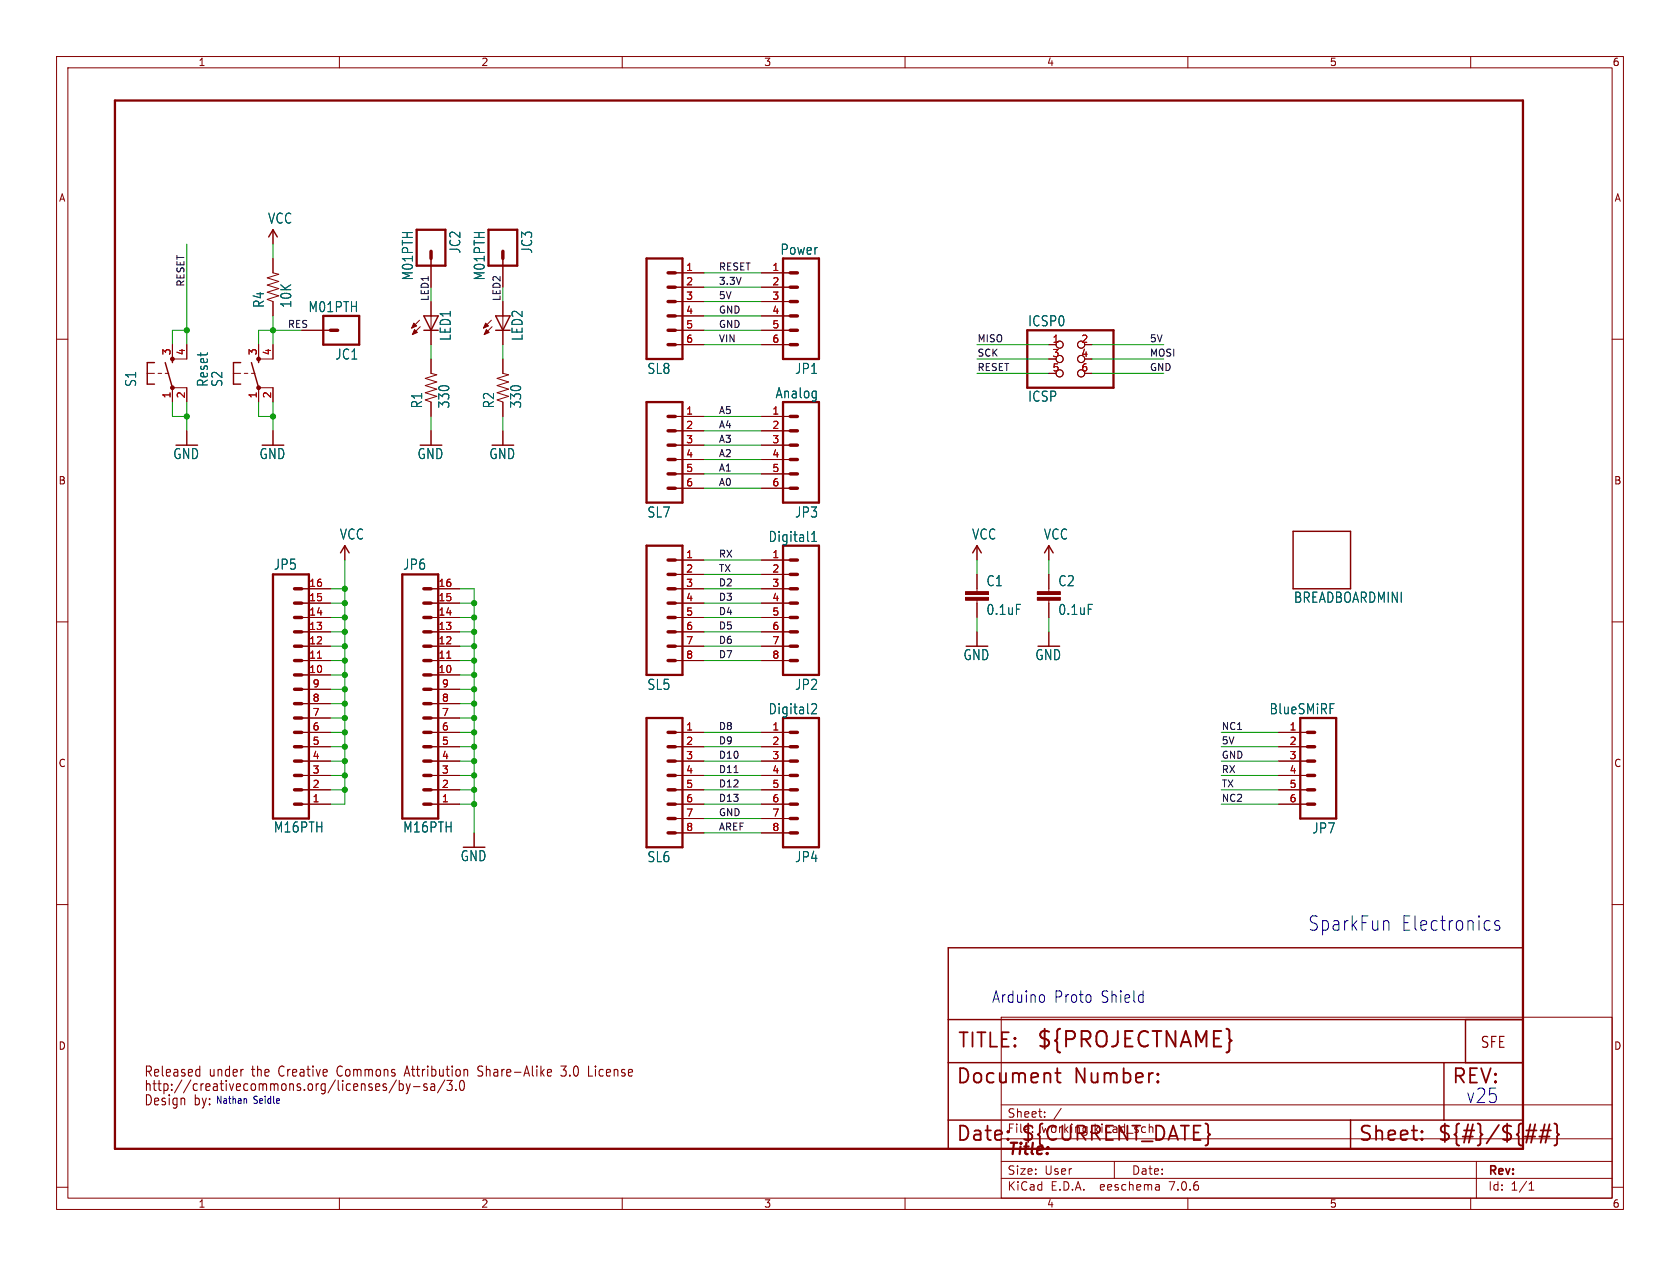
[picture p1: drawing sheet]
<svg xmlns="http://www.w3.org/2000/svg" width="297mm" height="224mm" viewBox="0 0 297 224" stroke-linecap="round" stroke-linejoin="round" font-family="sans-serif">
<g fill="none" stroke="#840000" stroke-width=".18">
<path d="M10 10h277v203.9h-277zM12 12h273v199.9h-273zM60 10v2M110 10v2M160 10v2M210 10v2M260 10v2M10 60h2M48.3 40.6v2.6M48.3 45.7v2.6l1 .2-2.1 .6 2.1 .7-2.1 .6 2.1 .7-2.1 .6 2.1 .6-2.1 .7 1.1 .3v2.6M53.3 58.4h5.1M74.2 56.6l-1.4 1.4"/>
<path d="M74.3 57.8l-1.4 1.4M76.2 45.7v5.1M76.2 53.3v7.7M86.9 56.6l-1.4 1.4M87 57.8l-1.4 1.4M88.9 45.7v5.1M88.9 53.3v7.7M119.4 58.4h5.1M119.4 48.3h5.1M119.4 50.8h5.1M119.4 53.3h5.1M119.4 55.9h5.1"/>
<path d="M134.6 58.4h5.1M134.6 48.3h5.1M134.6 50.8h5.1M134.6 53.3h5.1M134.6 55.9h5.1M285 60h2M26 66h1.3M27.9 66h.7M29.2 66h.6M30.5 71.1v-2.5h2.5v2.5M30.5 61v2.5h2.5v-2.5M33 76.2v2.5"/>
<path d="M41.3 66h1.2M43.2 66h.6M44.4 66h.7M45.7 71.1v-2.5h2.6v2.5M45.7 61v2.5h2.6v-2.5M48.3 76.2v2.5M76.2 63.5v2.5l1 .3-2 .6 2 .7-2 .6 2 .6-2 .7 2 .6-2 .6 1 .4v2.6M76.2 76.2v2.5M88.9 63.5v2.5l1 .3-2 .6 2 .7-2 .6 2 .6-2 .7 2 .6-2 .6 1 .4v2.6M88.9 76.2v2.5M119.4 73.7h5.1M119.4 76.2h5.1"/>
<path d="M119.4 78.7h5.1M119.4 61h5.1M134.6 73.7h5.1M134.6 76.2h5.1M134.6 78.7h5.1M134.6 61h5.1M185.4 66h1.3M185.4 63.5h1.3M185.4 61h1.3M191.8 66h1.2M191.8 63.5h1.2M191.8 61h1.2"/>
<path d="M61 96.5v2.6M119.4 99.1h5.1M119.4 81.3h5.1M119.4 83.8h5.1M119.4 86.4h5.1M134.6 99.1h5.1M134.6 81.3h5.1M134.6 83.8h5.1M134.6 86.4h5.1M172.7 96.5v2.6M185.4 96.5v2.6M10 110h2"/>
<path d="M53.3 104.1h5.1M53.3 106.7h5.1M53.3 109.2h5.1M53.3 111.8h5.1M53.3 114.3h5.1M53.3 116.8h5.1M53.3 119.4h5.1M76.2 104.1h5.1M76.2 106.7h5.1M76.2 109.2h5.1M76.2 111.8h5.1M76.2 114.3h5.1"/>
<path d="M76.2 116.8h5.1M76.2 119.4h5.1M119.4 101.6h5.1M119.4 104.1h5.1M119.4 106.7h5.1M119.4 109.2h5.1M119.4 111.8h5.1M119.4 114.3h5.1M119.4 116.8h5.1M134.6 101.6h5.1M134.6 104.1h5.1M134.6 106.7h5.1"/>
<path d="M134.6 109.2h5.1M134.6 111.8h5.1M134.6 114.3h5.1M134.6 116.8h5.1M172.7 101.6v3M172.7 106.2v3M172.7 111.8v2.5M185.4 101.6v3M185.4 106.2v3M185.4 111.8v2.5M285 110h2M53.3 129.5h5.1"/>
<path d="M53.3 132.1h5.1M53.3 134.6h5.1M53.3 137.2h5.1M53.3 139.7h5.1M53.3 127h5.1M53.3 124.5h5.1M53.3 121.9h5.1M76.2 129.5h5.1M76.2 132.1h5.1M76.2 134.6h5.1M76.2 137.2h5.1M76.2 139.7h5.1"/>
<path d="M76.2 127h5.1M76.2 124.5h5.1M76.2 121.9h5.1M119.4 129.5h5.1M119.4 132.1h5.1M119.4 134.6h5.1M119.4 137.2h5.1M119.4 139.7h5.1M134.6 129.5h5.1M134.6 132.1h5.1M134.6 134.6h5.1M134.6 137.2h5.1"/>
<path d="M134.6 139.7h5.1M226.1 129.5h5M226.1 132.1h5M226.1 134.6h5M226.1 137.2h5M226.1 139.7h5M10 160h2M53.3 142.2h5.1M76.2 142.2h5.1M83.8 147.3v2.6M119.4 142.2h5.1M119.4 144.8h5.1"/>
<path d="M119.4 147.3h5.1M134.6 142.2h5.1M134.6 144.8h5.1M134.6 147.3h5.1M226.1 142.2h5M285 160h2M177 179.9h108v32h-108zM177 195.4h108M184.7 197.5v.1M184.7 196.7v.1M187.6 196l-1.3 2M10 210h2"/>
<path d="M60 211.9v2M110 211.9v2M160 211.9v2M177 208.4h108M177 205.4h108M177 201.4h108M197 205.4v3M204.9 209.6l.1 .9M205 210.4l-.2 .1M205 209.9h-.2M210 211.9v2M260 211.9v2"/>
<path d="M261 205.4v6.5M270.3 210.5h.9M270.3 209.4l.4-.4v1.5M285 210h2"/>
<circle cx="187.3" cy="61" r=".63"/>
<circle cx="187.3" cy="63.5" r=".63"/>
<circle cx="187.3" cy="66" r=".63"/>
<circle cx="191.1" cy="63.5" r=".63"/>
<circle cx="191.1" cy="61" r=".63"/>
<circle cx="191.1" cy="66" r=".63"/>
</g>
<g fill="#840000" stroke="#840000" stroke-width=".18">
<path d="M73.2 57.2l.5 .5-.9 .3z"/>
<path d="M73.3 58.3l.5 .5-.9 .4z"/>
<path d="M85.9 57.2l.5 .5-.9 .3z"/>
<path d="M86 58.3l.5 .5-.9 .4z"/>
<path d="M170.7 105.7h4.1v.5h-4.1z"/>
<path d="M170.7 104.6h4.1v.6h-4.1z"/>
<path d="M183.4 105.7h4.1v.5h-4.1z"/>
<path d="M183.4 104.6h4.1v.6h-4.1z"/>
<circle cx="30.5" cy="68.6" r=".33"/>
<circle cx="30.5" cy="63.5" r=".33"/>
<circle cx="45.7" cy="68.6" r=".33"/>
<circle cx="45.7" cy="63.5" r=".33"/>
</g>
<g fill="none" stroke="#840000" stroke-width=".25">
<path d="M47.5 41.9l.8-1.3 .7 1.3M74.9 58.4h2.6M74.9 55.9h2.6l-1.3 2.5zM87.6 58.4h2.6M87.6 55.9h2.6l-1.3 2.5zM27.3 64.1h-1.3v3.8h1.3M29.2 64.1l1.3 4.5M30.5 63.5v.6M42.5 64.1h-1.2v3.8h1.2M44.4 64.1l1.3 4.5M45.7 63.5v.6M60.2 97.8l.8-1.3 .7 1.3"/>
<path d="M172 97.8l.7-1.3 .8 1.3M184.7 97.8l.7-1.3 .8 1.3M228.6 94h10.2v10.1h-10.2zM167.6 167.6h101.6v35.6h-101.6zM167.6 188h101.6M167.6 180.3h101.6M167.6 198.1h101.6M238.8 198.1v5.1M255.3 188v10.1M259.1 180.3v7.7"/>
</g>
<g fill="none" stroke="#840000" stroke-width=".41">
<path d="M20.3 17.8h248.9v185.4h-248.9zM57.1 55.9h6.4v5.1h-6.4zM73.7 40.6h5v6.4h-5zM86.4 40.6h5v6.4h-5zM114.3 45.7h6.3v17.8h-6.3zM138.4 45.7h6.4v17.8h-6.4zM181.6 58.4h15.2v10.2h-15.2zM114.3 71.1h6.3v17.8h-6.3zM138.4 71.1h6.4v17.8h-6.4zM114.3 96.5h6.3v22.9h-6.3zM138.4 96.5h6.4v22.9h-6.4zM48.3 101.6h6.3v43.2h-6.3z"/>
<path d="M71.1 101.6h6.4v43.2h-6.4zM114.3 127h6.3v22.9h-6.3zM138.4 127h6.4v22.9h-6.4zM229.9 127h6.3v17.8h-6.3z"/>
</g>
<g fill="none" stroke="#840000" stroke-width=".61">
<path d="M58.4 58.4h1.3M76.2 44.5v1.2M88.9 44.5v1.2M118.1 58.4h1.3M118.1 48.3h1.3M118.1 50.8h1.3M118.1 53.3h1.3M118.1 55.9h1.3M139.7 58.4h1.3M139.7 48.3h1.3M139.7 50.8h1.3M139.7 53.3h1.3"/>
<path d="M139.7 55.9h1.3M118.1 73.7h1.3M118.1 76.2h1.3M118.1 78.7h1.3M118.1 61h1.3M139.7 73.7h1.3M139.7 76.2h1.3M139.7 78.7h1.3M139.7 61h1.3M118.1 99.1h1.3M118.1 81.3h1.3M118.1 83.8h1.3"/>
<path d="M118.1 86.4h1.3M139.7 99.1h1.3M139.7 81.3h1.3M139.7 83.8h1.3M139.7 86.4h1.3M52.1 104.1h1.2M52.1 106.7h1.2M52.1 109.2h1.2M52.1 111.8h1.2M52.1 114.3h1.2M52.1 116.8h1.2M52.1 119.4h1.2"/>
<path d="M74.9 104.1h1.3M74.9 106.7h1.3M74.9 109.2h1.3M74.9 111.8h1.3M74.9 114.3h1.3M74.9 116.8h1.3M74.9 119.4h1.3M118.1 101.6h1.3M118.1 104.1h1.3M118.1 106.7h1.3M118.1 109.2h1.3M118.1 111.8h1.3"/>
<path d="M118.1 114.3h1.3M118.1 116.8h1.3M139.7 101.6h1.3M139.7 104.1h1.3M139.7 106.7h1.3M139.7 109.2h1.3M139.7 111.8h1.3M139.7 114.3h1.3M139.7 116.8h1.3M52.1 129.5h1.2M52.1 132.1h1.2M52.1 134.6h1.2"/>
<path d="M52.1 137.2h1.2M52.1 139.7h1.2M52.1 127h1.2M52.1 124.5h1.2M52.1 121.9h1.2M74.9 129.5h1.3M74.9 132.1h1.3M74.9 134.6h1.3M74.9 137.2h1.3M74.9 139.7h1.3M74.9 127h1.3M74.9 124.5h1.3"/>
<path d="M74.9 121.9h1.3M118.1 129.5h1.3M118.1 132.1h1.3M118.1 134.6h1.3M118.1 137.2h1.3M118.1 139.7h1.3M139.7 129.5h1.3M139.7 132.1h1.3M139.7 134.6h1.3M139.7 137.2h1.3M139.7 139.7h1.3M231.1 129.5h1.3"/>
<path d="M231.1 132.1h1.3M231.1 134.6h1.3M231.1 137.2h1.3M231.1 139.7h1.3M52.1 142.2h1.2M74.9 142.2h1.3M118.1 142.2h1.3M118.1 144.8h1.3M118.1 147.3h1.3M139.7 142.2h1.3M139.7 144.8h1.3M139.7 147.3h1.3"/>
<path d="M231.1 142.2h1.3"/>
</g>
<g fill="none" stroke="#840000" stroke-width=".19">
<path d="M34.9 189.2h.4M35.3 188.6v1.7M35.3 190.3h-.4M70.1 191l-1.3 2.3M70.6 191.1v1.8M70.6 191.8l.4-.1 .3 .3v.5l-.1 .3h-.6M71.6 189.8h.7M71.8 191.7l.4 1.2M72 188.6l-.6 1.7M72.2 192.9l-.2 .4-.2 .2M72.5 191.7l-.3 1.2M73.1 192.2h1.2"/>
<path d="M75.5 191.8l-.4-.1a.31 .31 0 0 0-.2 .3 .31 .31 0 0 0 .2 .3h.2a.31 .31 0 0 1 .3 .3 .31 .31 0 0 1-.3 .3l-.4-.1M76.2 191.8h.6v1.1M76.8 192.1l-.5 .1a.37 .37 0 0 0-.2 .3 .37 .37 0 0 0 .2 .4l.5-.1M78.6 191l-1.3 2.3M79.9 191.1l-.5 .7a.41 .41 0 0 1 .5 .3l-.1 .7-.6 .1-.2-.2M80.6 192.7v.2M81.3 191.4l-.1 .8 .2 .5 .2 .2 .3-.1 .1-.3v-1.1M84.5 190.3h.5M85.1 188.6h-.3l-.3 .3 .1 .4 .4 .2M97.3 189.2h.1l.1 .4-.7 .1M97.4 190.3h-.1M99.2 190.2l.2 .1h.5"/>
<path d="M99.2 188.6h.9l-.5 .6 .3 .1M104 190.3h.8"/>
</g>
<path d="M143.5 95.8h.9M143.5 94.5l.4-.5v1.8M143.6 124.6l.5-.1 .2 .1 .1 .4-.1 .2-.9 1h1M235.2 124.5h.7" fill="none" stroke="#006464" stroke-width=".18"/>
<path d="M56.1 116.4h.7M79 116.4h.7" fill="none" stroke="#a90000" stroke-width=".18"/>
<g fill="none" stroke="#840000" stroke-width=".32">
<path d="M186.5 189.8h1M186.9 188.9v2.2l.1 .3 .5 .1M204.7 191.2l.1 .2-.1 .1M204.7 191.2l-.1 .2 .1 .1M204.7 189.9v.2M204.7 191.2v.3M204.7 189.9l.1 .1-.1 .1M204.7 189.9l-.1 .1 .1 .1M269.8 199.9h1.8M271.4 198.9l-.7 3.2M272.4 199.9h1.8M273.1 198.9l-.7 3.2"/>
<path d="M273.9 198.9l-.7 3.2M274.8 198.7l.3 .2 .2 .2v1.2l.3 .4-.3 .3v1.2l-.2 .3-.3 .1M178.2 201.4l.1 .1-.1 .1M251.4 201.4l.1 .1-.1 .1M251.4 201.4l-.1 .1 .1 .1M251.4 200.1v.2M251.4 201.4v.2M251.4 200.1l.1 .1-.1 .1M251.4 200.1l-.1 .1 .1 .1M269.6 201h1.8M272.1 201h1.8"/>
</g>
<path d="M129.8 136.7h.7" fill="none" stroke="#0f0f0f" stroke-width=".18"/>
<path d="M184.3 175.9l.4 .4v.6l-.4 .4M244.9 162.8h.3l.3 .4v1.3M265.1 163l-.5-.2a.44 .44 0 0 0-.4 .5 .44 .44 0 0 0 .4 .4h.3a.44 .44 0 0 1 .3 .4 .44 .44 0 0 1-.3 .4l-.7-.1M43.6 194.5v.7" fill="none" stroke="#0000c2" stroke-width=".18"/>
<g fill="none" stroke="#009600" stroke-width=".18">
<path d="M33 43.2v17.8M33 58.4h-2.5v2.6M48.3 43.2v2.5M48.3 55.9v5.1M53.3 58.4h-7.6v2.6M124.5 58.4h10.1M124.5 53.3h10.1M124.5 55.9h10.1M124.5 50.8h10.1M124.5 48.3h10.1M30.5 71.1v2.6h2.5M33 71.1v5.1"/>
<path d="M45.7 71.1v2.6h2.6M48.3 71.1v5.1M76.2 61v2.5M76.2 73.7v2.5M88.9 61v2.5M88.9 73.7v2.5M124.5 73.7h10.1M124.5 61h10.1M124.5 76.2h10.1M124.5 78.7h10.1M172.7 66h12.7M172.7 61h12.7"/>
<path d="M172.7 63.5h12.7M193 66h12.7M193 61h12.7M193 63.5h12.7M61 99.1v43.1h-2.6M124.5 86.4h10.1M124.5 99.1h10.1M124.5 83.8h10.1M124.5 81.3h10.1M172.7 99.1v2.5M185.4 99.1v2.5M58.4 111.8h2.6"/>
<path d="M58.4 109.2h2.6M58.4 106.7h2.6M58.4 116.8h2.6M58.4 119.4h2.6M58.4 114.3h2.6M58.4 104.1h2.6M81.3 104.1h2.5v43.2M81.3 111.8h2.5M81.3 109.2h2.5M81.3 106.7h2.5M81.3 116.8h2.5M81.3 119.4h2.5"/>
<path d="M81.3 114.3h2.5M124.5 111.8h10.1M124.5 109.2h10.1M124.5 106.7h10.1M124.5 116.8h10.1M124.5 114.3h10.1M124.5 101.6h10.1M124.5 104.1h10.1M172.7 109.2v2.6M185.4 109.2v2.6M58.4 137.2h2.6M58.4 139.7h2.6"/>
<path d="M58.4 129.5h2.6M58.4 127h2.6M58.4 132.1h2.6M58.4 134.6h2.6M58.4 124.5h2.6M58.4 121.9h2.6M81.3 137.2h2.5M81.3 139.7h2.5M81.3 129.5h2.5M81.3 127h2.5M81.3 132.1h2.5M81.3 134.6h2.5"/>
<path d="M81.3 124.5h2.5M81.3 121.9h2.5M124.5 137.2h10.1M124.5 139.7h10.1M124.5 129.5h10.1M124.5 132.1h10.1M124.5 134.6h10.1M215.9 137.2h10.2M215.9 139.7h10.2M215.9 129.5h10.2M215.9 132.1h10.2M215.9 134.6h10.2"/>
<path d="M81.3 142.2h2.5M124.5 142.2h10.1M124.5 144.8h10.1M124.5 147.3h10.1M215.9 142.2h10.2"/>
</g>
<g fill="#009600" stroke="#009600" stroke-width=".18">
<circle cx="61" cy="134.6" r=".46"/>
<circle cx="61" cy="137.2" r=".46"/>
<circle cx="61" cy="129.5" r=".46"/>
<circle cx="61" cy="132.1" r=".46"/>
<circle cx="61" cy="127" r=".46"/>
<circle cx="61" cy="139.7" r=".46"/>
<circle cx="83.8" cy="142.2" r=".46"/>
<circle cx="83.8" cy="137.2" r=".46"/>
<circle cx="83.8" cy="139.7" r=".46"/>
<circle cx="83.8" cy="134.6" r=".46"/>
<circle cx="83.8" cy="116.8" r=".46"/>
<circle cx="83.8" cy="121.9" r=".46"/>
<circle cx="83.8" cy="119.4" r=".46"/>
<circle cx="83.8" cy="114.3" r=".46"/>
<circle cx="83.8" cy="124.5" r=".46"/>
<circle cx="83.8" cy="127" r=".46"/>
<circle cx="83.8" cy="132.1" r=".46"/>
<circle cx="83.8" cy="129.5" r=".46"/>
<circle cx="61" cy="124.5" r=".46"/>
<circle cx="61" cy="121.9" r=".46"/>
<circle cx="61" cy="116.8" r=".46"/>
<circle cx="61" cy="119.4" r=".46"/>
<circle cx="61" cy="109.2" r=".46"/>
<circle cx="61" cy="114.3" r=".46"/>
<circle cx="61" cy="106.7" r=".46"/>
<circle cx="61" cy="111.8" r=".46"/>
<circle cx="61" cy="104.1" r=".46"/>
<circle cx="83.8" cy="109.2" r=".46"/>
<circle cx="83.8" cy="111.8" r=".46"/>
<circle cx="83.8" cy="106.7" r=".46"/>
<circle cx="48.3" cy="73.7" r=".46"/>
<circle cx="48.3" cy="58.4" r=".46"/>
<circle cx="33" cy="58.4" r=".46"/>
<circle cx="33" cy="73.7" r=".46"/>
</g>
<text font-size="3.8" fill="#840000" x="183.1" y="185.7">${PROJECTNAME}</text>
<g font-size="3.5" fill="#0000c2">
<text x="231.1" y="164.9">SparkFun</text>
<text x="247.6" y="164.9">Electronics</text>
<text x="259.1" y="195.3">v25</text>
</g>
<g font-size="3.5" fill="#840000">
<text x="169.2" y="185.7">TITLE:</text>
<text x="168.9" y="192.1">Document</text>
<text x="189.9" y="192.1">Number:</text>
<text x="256.5" y="192.1">REV:</text>
<text x="168.9" y="202.2">Date:</text>
<text x="180.3" y="202.2">${CURRENT_DATE}</text>
<text x="240" y="202.2">Sheet:</text>
<text x="254" y="202.2">${#}/${##}</text>
</g>
<g font-size="2.8" fill="#0000c2">
<text x="175.3" y="177.6">Arduino</text>
<text x="186.3" y="177.6">Proto</text>
<text x="194.6" y="177.6">Shield</text>
</g>
<text font-size="2.8" fill="#840000" x="178" y="204.8">Title:</text>
<text font-size="2.7" fill="#840000" x="261.6" y="185.6">SFE</text>
<g font-size="2.5" fill="#006464">
<text x="47.3" y="39.8">VCC</text>
<text x="81.6" y="45" transform="rotate(-90 81.6 45)">JC2</text>
<text x="94.3" y="45" transform="rotate(-90 94.3 45)">JC3</text>
<text x="137.9" y="45.3">Power</text>
<text x="73.2" y="49.7" transform="rotate(-90 73.2 49.7)">M01PTH</text>
<text x="85.9" y="49.7" transform="rotate(-90 85.9 49.7)">M01PTH</text>
<text x="46.9" y="54.6" transform="rotate(-90 46.9 54.6)">R4</text>
<text x="51.7" y="54.6" transform="rotate(-90 51.7 54.6)">10K</text>
<text x="54.4" y="55.4">M01PTH</text>
<text x="181.7" y="57.9">ICSP0</text>
<text x="59.2" y="63.8">JC1</text>
<text x="79.9" y="60.4" transform="rotate(-90 79.9 60.4)">LED1</text>
<text x="92.6" y="60.4" transform="rotate(-90 92.6 60.4)">LED2</text>
<text x="24.3" y="68.5" transform="rotate(-90 24.3 68.5)">S1</text>
<text x="37" y="68.5" transform="rotate(-90 37 68.5)">Reset</text>
<text x="39.5" y="68.5" transform="rotate(-90 39.5 68.5)">S2</text>
<text x="114.4" y="66.4">SL8</text>
<text x="137" y="70.7">Analog</text>
<text x="140.5" y="66.4">JP1</text>
<text x="181.7" y="71.3">ICSP</text>
<text x="74.8" y="72.3" transform="rotate(-90 74.8 72.3)">R1</text>
<text x="79.6" y="72.3" transform="rotate(-90 79.6 72.3)">330</text>
<text x="87.5" y="72.3" transform="rotate(-90 87.5 72.3)">R2</text>
<text x="92.3" y="72.3" transform="rotate(-90 92.3 72.3)">330</text>
<text x="30.5" y="81.4">GND</text>
<text x="45.8" y="81.4">GND</text>
<text x="73.7" y="81.4">GND</text>
<text x="86.4" y="81.4">GND</text>
<text x="60" y="95.6">VCC</text>
<text x="114.4" y="91.8">SL7</text>
<text x="140.5" y="91.8">JP3</text>
<text x="171.8" y="95.6">VCC</text>
<text x="184.5" y="95.6">VCC</text>
<text x="48.3" y="101">JP5</text>
<text x="71.2" y="101">JP6</text>
<text x="135.8" y="96.1">Digital1</text>
<text x="174.3" y="103.9">C1</text>
<text x="187" y="103.9">C2</text>
<text x="228.7" y="106.8">BREADBOARDMINI</text>
<text x="174.3" y="109">0.1uF</text>
<text x="187" y="109">0.1uF</text>
<text x="170.2" y="117">GND</text>
<text x="182.9" y="117">GND</text>
<text x="114.4" y="122.2">SL5</text>
<text x="140.5" y="122.2">JP2</text>
<text x="135.8" y="126.6">Digital2</text>
<text x="224.4" y="126.6">BlueSMiRF</text>
<text x="48.3" y="147.5">M16PTH</text>
<text x="71.2" y="147.5">M16PTH</text>
<text x="231.9" y="147.6">JP7</text>
<text x="81.3" y="152.5">GND</text>
<text x="114.4" y="152.7">SL6</text>
<text x="140.5" y="152.7">JP4</text>
</g>
<g font-size="2.5" fill="#840000">
<text x="25.4" y="190.7">Released</text>
<text x="37" y="190.7">under</text>
<text x="44.7" y="190.7">the</text>
<text x="49.7" y="190.7">Creative</text>
<text x="60.2" y="190.7">Commons</text>
<text x="72.5" y="190.7">Attribution</text>
<text x="85.6" y="190.7">Share-Alike</text>
<text x="100.7" y="190.7">3.0</text>
<text x="105.7" y="190.7">License</text>
<text x="25.4" y="195.8">Design</text>
<text x="34.3" y="195.8">by:</text>
</g>
<text font-size="2.5" fill="#0000c2" x="25.4" y="193.2">http://creativecommons.org/licenses/by-sa/3.0</text>
<g font-size="2.1" fill="#840000">
<text x="178" y="197.9">Sheet:</text>
<text x="178" y="200.6">File:</text>
<text x="184.1" y="200.6">working.kicad_sch</text>
<text x="178" y="208">Size:</text>
<text x="184.7" y="208">User</text>
<text x="200" y="208">Date:</text>
<text x="263" y="208.2">Rev:</text>
<text x="178" y="210.8">KiCad</text>
<text x="185.7" y="210.8">E.D.A.</text>
<text x="194.6" y="210.8">eeschema</text>
<text x="207" y="210.8">7.0.6</text>
<text x="263" y="210.8">Id:</text>
<text x="267.1" y="210.8">1/1</text>
</g>
<g font-size="1.8" fill="#840000">
<text x="35" y="11.9">1</text>
<text x="85" y="11.9">2</text>
<text x="135" y="11.9">3</text>
<text x="185" y="11.9">4</text>
<text x="235" y="11.9">5</text>
<text x="285" y="11.9">6</text>
<text x="10.3" y="35.9">A</text>
<text x="285.3" y="35.9">A</text>
<text x="10.3" y="85.9">B</text>
<text x="285.3" y="85.9">B</text>
<text x="10.3" y="135.9">C</text>
<text x="285.3" y="135.9">C</text>
<text x="10.3" y="185.9">D</text>
<text x="285.3" y="185.9">D</text>
<text x="35" y="213.8">1</text>
<text x="85" y="213.8">2</text>
<text x="135" y="213.8">3</text>
<text x="185" y="213.8">4</text>
<text x="235" y="213.8">5</text>
<text x="285" y="213.8">6</text>
</g>
<g font-size="1.8" fill="#a90000">
<text x="121.2" y="48">1</text>
<text x="121.2" y="50.5">2</text>
<text x="121.2" y="53.1">3</text>
<text x="136.5" y="48">1</text>
<text x="136.5" y="50.5">2</text>
<text x="136.5" y="53.1">3</text>
<text x="121.2" y="55.6">4</text>
<text x="121.2" y="58.2">5</text>
<text x="136.5" y="55.6">4</text>
<text x="136.5" y="58.2">5</text>
<text x="30.2" y="62.9" transform="rotate(-90 30.2 62.9)">3</text>
<text x="32.8" y="62.9" transform="rotate(-90 32.8 62.9)">4</text>
<text x="45.5" y="62.9" transform="rotate(-90 45.5 62.9)">3</text>
<text x="48" y="62.9" transform="rotate(-90 48 62.9)">4</text>
<text x="121.2" y="60.7">6</text>
<text x="136.5" y="60.7">6</text>
<text x="186" y="60.7">1</text>
<text x="186" y="63.2">3</text>
<text x="186" y="65.8">5</text>
<text x="191.1" y="60.7">2</text>
<text x="191.1" y="63.2">4</text>
<text x="191.1" y="65.8">6</text>
<text x="30.2" y="70.6" transform="rotate(-90 30.2 70.6)">1</text>
<text x="32.8" y="70.6" transform="rotate(-90 32.8 70.6)">2</text>
<text x="45.5" y="70.6" transform="rotate(-90 45.5 70.6)">1</text>
<text x="48" y="70.6" transform="rotate(-90 48 70.6)">2</text>
<text x="121.2" y="73.4">1</text>
<text x="121.2" y="75.9">2</text>
<text x="136.5" y="73.4">1</text>
<text x="136.5" y="75.9">2</text>
<text x="121.2" y="78.5">3</text>
<text x="121.2" y="81">4</text>
<text x="121.2" y="83.6">5</text>
<text x="136.5" y="78.5">3</text>
<text x="136.5" y="81">4</text>
<text x="136.5" y="83.6">5</text>
<text x="121.2" y="86.1">6</text>
<text x="136.5" y="86.1">6</text>
<text x="121.2" y="98.8">1</text>
<text x="121.2" y="101.3">2</text>
<text x="136.5" y="98.8">1</text>
<text x="136.5" y="101.3">2</text>
<text x="54.6" y="106.4">15</text>
<text x="54.6" y="103.9">16</text>
<text x="77.4" y="106.4">15</text>
<text x="77.4" y="103.9">16</text>
<text x="121.2" y="103.9">3</text>
<text x="121.2" y="106.4">4</text>
<text x="136.5" y="103.9">3</text>
<text x="136.5" y="106.4">4</text>
<text x="54.6" y="111.5">13</text>
<text x="54.6" y="109">14</text>
<text x="77.4" y="111.5">13</text>
<text x="77.4" y="109">14</text>
<text x="121.2" y="109">5</text>
<text x="121.2" y="111.5">6</text>
<text x="136.5" y="109">5</text>
<text x="136.5" y="111.5">6</text>
<text x="54.6" y="119.1">10</text>
<text x="54.6" y="116.6">11</text>
<text x="54.6" y="114">12</text>
<text x="77.4" y="119.1">10</text>
<text x="77.4" y="116.6">11</text>
<text x="77.4" y="114">12</text>
<text x="121.2" y="114">7</text>
<text x="121.2" y="116.6">8</text>
<text x="136.5" y="114">7</text>
<text x="136.5" y="116.6">8</text>
<text x="55.2" y="124.2">8</text>
<text x="55.2" y="121.7">9</text>
<text x="78" y="124.2">8</text>
<text x="78" y="121.7">9</text>
<text x="55.2" y="131.8">5</text>
<text x="55.2" y="129.3">6</text>
<text x="55.2" y="126.7">7</text>
<text x="78" y="131.8">5</text>
<text x="78" y="129.3">6</text>
<text x="78" y="126.7">7</text>
<text x="121.2" y="129.3">1</text>
<text x="121.2" y="131.8">2</text>
<text x="136.5" y="129.3">1</text>
<text x="136.5" y="131.8">2</text>
<text x="227.9" y="129.3">1</text>
<text x="227.9" y="131.8">2</text>
<text x="55.2" y="136.9">3</text>
<text x="55.2" y="134.4">4</text>
<text x="78" y="136.9">3</text>
<text x="78" y="134.4">4</text>
<text x="121.2" y="134.4">3</text>
<text x="121.2" y="136.9">4</text>
<text x="136.5" y="134.4">3</text>
<text x="136.5" y="136.9">4</text>
<text x="227.9" y="134.4">3</text>
<text x="227.9" y="136.9">4</text>
<text x="55.2" y="142">1</text>
<text x="55.2" y="139.4">2</text>
<text x="78" y="142">1</text>
<text x="78" y="139.4">2</text>
<text x="121.2" y="139.4">5</text>
<text x="121.2" y="142">6</text>
<text x="136.5" y="139.4">5</text>
<text x="136.5" y="142">6</text>
<text x="227.9" y="139.4">5</text>
<text x="227.9" y="142">6</text>
<text x="121.2" y="144.5">7</text>
<text x="121.2" y="147.1">8</text>
<text x="136.5" y="144.5">7</text>
<text x="136.5" y="147.1">8</text>
</g>
<g font-size="1.8" fill="#0000c2">
<text x="38.1" y="195.3">Nathan</text>
<text x="44.8" y="195.3">Seidle</text>
</g>
<g font-size="1.7" fill="#0f0f0f">
<text x="127" y="47.9">RESET</text>
<text x="32.7" y="50.8" transform="rotate(-90 32.7 50.8)">RESET</text>
<text x="127" y="53">5V</text>
<text x="127" y="50.5">3.3V</text>
<text x="50.8" y="58.1">RES</text>
<text x="127" y="58.1">GND</text>
<text x="127" y="55.5">GND</text>
<text x="127" y="60.6">VIN</text>
<text x="172.7" y="60.6">MISO</text>
<text x="172.7" y="63.2">SCK</text>
<text x="172.7" y="65.7">RESET</text>
<text x="203.2" y="65.7">GND</text>
<text x="203.2" y="63.2">MOSI</text>
<text x="203.2" y="60.6">5V</text>
<text x="127" y="75.9">A4</text>
<text x="127" y="73.3">A5</text>
<text x="127" y="80.9">A2</text>
<text x="127" y="78.4">A3</text>
<text x="127" y="83.5">A1</text>
<text x="127" y="86">A0</text>
<text x="127" y="98.7">RX</text>
<text x="127" y="101.3">TX</text>
<text x="127" y="103.8">D2</text>
<text x="127" y="106.3">D3</text>
<text x="127" y="111.4">D5</text>
<text x="127" y="108.9">D4</text>
<text x="127" y="114">D6</text>
<text x="127" y="116.5">D7</text>
<text x="127" y="129.2">D8</text>
<text x="127" y="131.7">D9</text>
<text x="215.9" y="131.7">5V</text>
<text x="215.9" y="129.2">NC1</text>
<text x="127" y="134.3">D10</text>
<text x="127" y="136.8">D11</text>
<text x="215.9" y="136.8">RX</text>
<text x="215.9" y="134.3">GND</text>
<text x="127" y="139.4">D12</text>
<text x="127" y="141.9">D13</text>
<text x="215.9" y="139.4">TX</text>
<text x="215.9" y="141.9">NC2</text>
<text x="127" y="147">AREF</text>
<text x="127" y="144.4">GND</text>
</g>
<g font-size="1.7" fill="#009600">
<text x="75.9" y="53.3" transform="rotate(-90 75.9 53.3)">LED1</text>
<text x="88.6" y="53.3" transform="rotate(-90 88.6 53.3)">LED2</text>
</g>
</svg>
